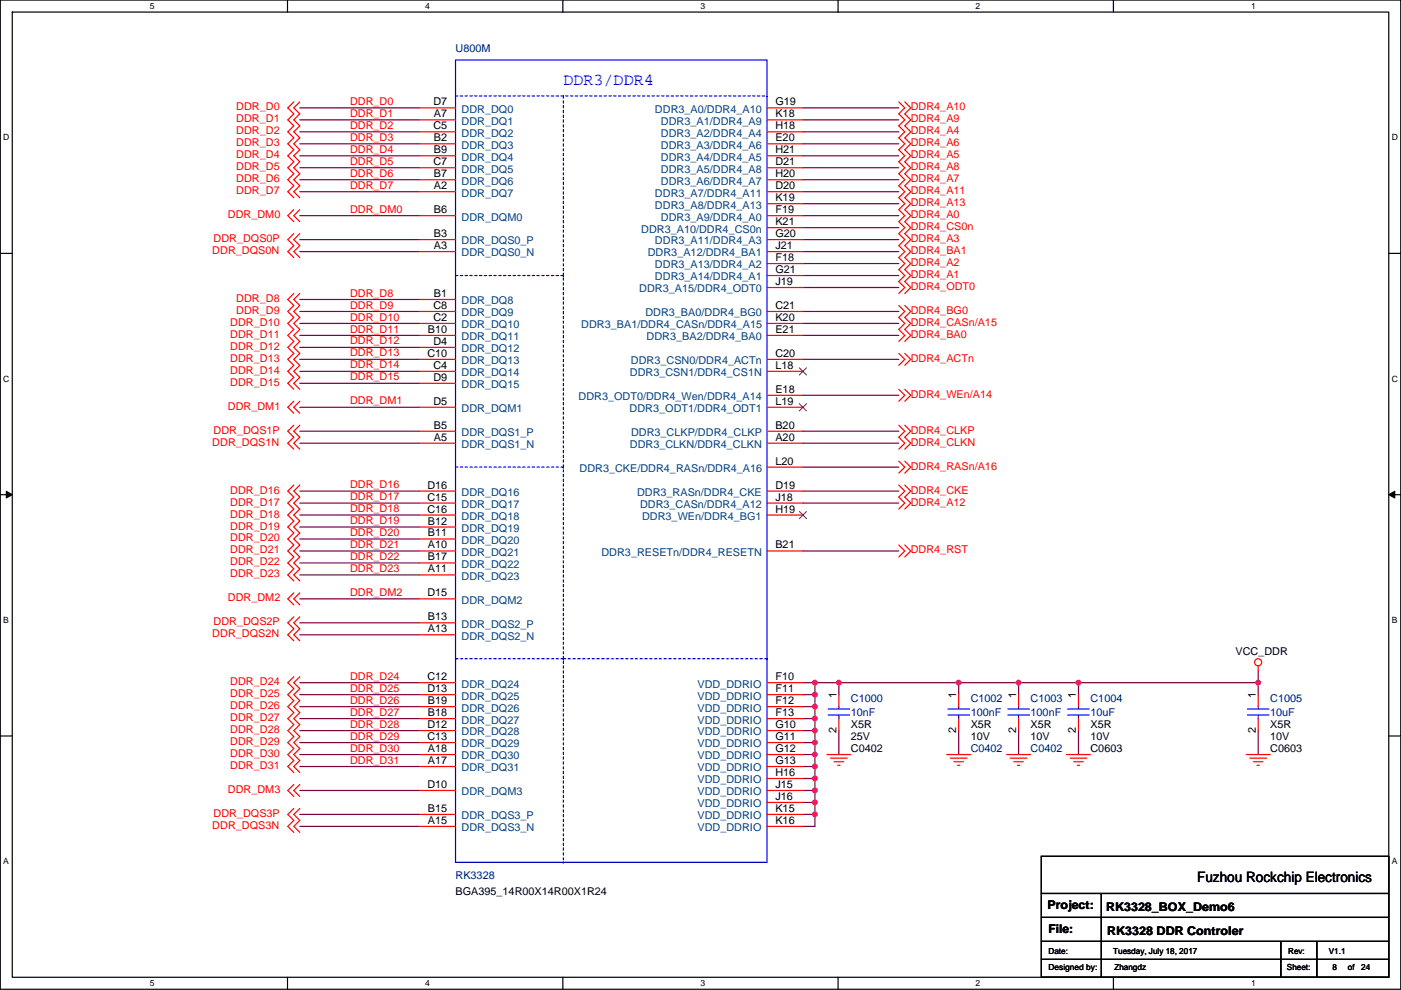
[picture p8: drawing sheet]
<svg xmlns="http://www.w3.org/2000/svg" width="297mm" height="210mm" viewBox="0 0 297 210" stroke-linecap="round" stroke-linejoin="round" font-family="sans-serif">
<path d="M.1 0h296.9v209.8h-296.9zM2.6 2.6h291.8v204.7h-291.8z" fill="none" stroke="#000" stroke-width=".25"/>
<g fill="#fff">
<path d="M31.8 .3h1v2h-1z"/>
<path d="M31.8 207.5h1v2.1h-1z"/>
</g>
<path d="M61 0v2.6M61 207.3v2.5" fill="none" stroke="#000" stroke-width=".25"/>
<g fill="#fff">
<path d="M90.1 .3h1v2h-1z"/>
<path d="M90.1 207.5h1v2.1h-1z"/>
</g>
<path d="M119.3 0v2.6M119.3 207.3v2.5" fill="none" stroke="#000" stroke-width=".25"/>
<g fill="#fff">
<path d="M148.5 .3h1v2h-1z"/>
<path d="M148.5 207.5h1v2.1h-1z"/>
</g>
<path d="M177.7 0v2.6M177.7 207.3v2.5" fill="none" stroke="#000" stroke-width=".25"/>
<g fill="#fff">
<path d="M206.9 .3h1v2h-1z"/>
<path d="M206.9 207.5h1v2.1h-1z"/>
</g>
<path d="M236.1 0v2.6M236.1 207.3v2.5" fill="none" stroke="#000" stroke-width=".25"/>
<g fill="#fff">
<path d="M265.2 .3h1v2h-1z"/>
<path d="M265.2 207.5h1v2.1h-1z"/>
<path d="M.7 28.2h1.3v2h-1.3z"/>
<path d="M295.1 28.2h1.3v2h-1.3z"/>
<path d="M.7 79.3h1.3v2.1h-1.3z"/>
<path d="M295.1 79.3h1.3v2.1h-1.3z"/>
</g>
<path d="M.1 53.7h2.5M294.4 53.7h2.6" fill="none" stroke="#000" stroke-width=".25"/>
<g fill="#fff">
<path d="M.7 130.5h1.2v2h-1.2z"/>
<path d="M295.1 130.5h1.2v2h-1.2z"/>
</g>
<path d="M.1 104.9h2.5M294.4 104.9h2.6" fill="none" stroke="#000" stroke-width=".25"/>
<path d="M1.3 104.2l1.3 .7-1.3 .7zM294.4 104.9l1.3-.7v1.4z" fill="#000" stroke="#000" stroke-width=".21"/>
<g fill="#fff">
<path d="M.7 181.7h1.2v2h-1.2z"/>
<path d="M295.1 181.7h1.2v2h-1.2z"/>
</g>
<path d="M.1 156.1h2.5M294.4 156.1h2.6M220.8 181.6h73.6v25.7h-73.6zM220.8 189.5h73.6M220.8 194.6h73.6M220.8 199.7h73.6M233.5 189.5v17.8M271.6 199.7v7.6M279.2 199.7v7.6M220.8 203.5h73.6" fill="none" stroke="#000" stroke-width=".25"/>
<g fill="none" stroke="#800040" stroke-width=".25">
<path d="M63.6 33h25.4M63.6 25.4h25.4M63.6 30.5h25.4M63.6 28h25.4M63.6 35.6h25.4M63.6 22.9h25.4M63.6 38.1h25.4M170.2 22.9h20.4M170.2 25.4h20.4M170.2 28h20.4M170.2 30.5h20.4M170.2 33h20.4"/>
<path d="M170.2 35.6h20.4M170.2 38.1h20.4M63.6 40.7h25.4M63.6 45.7h25.4M63.6 50.8h25.4M63.6 53.4h25.4M170.2 40.7h20.4M170.2 43.2h20.4M170.2 45.7h20.4M170.2 48.3h20.4M170.2 50.8h20.4M170.2 53.4h20.4"/>
<path d="M170.2 55.9h20.4M170.2 58.4h20.4M63.6 78.8h25.4M63.6 66.1h25.4M63.6 63.5h25.4M63.6 76.2h25.4M63.6 73.7h25.4M63.6 71.1h25.4M63.6 68.6h25.4M170.2 68.6h20.4M170.2 71.1h20.4M170.2 61h20.4"/>
<path d="M170.2 66.1h20.4M170.2 76.2h20.4M63.6 81.3h25.4M63.6 86.4h25.4M63.6 94h25.4M63.6 91.5h25.4M170.2 94h20.4M170.2 91.5h20.4M170.2 99.1h20.4M170.2 83.8h20.4M63.6 111.8h25.4M63.6 106.7h25.4"/>
<path d="M63.6 109.2h25.4M63.6 116.9h25.4M63.6 104.2h25.4M63.6 119.4h25.4M63.6 114.3h25.4M170.2 104.2h20.4M170.2 106.7h20.4M170.2 116.9h20.4M63.6 121.9h25.4M63.6 127h25.4M63.6 134.6h25.4M63.6 132.1h25.4"/>
<path d="M63.6 152.4h25.4M63.6 149.9h25.4M63.6 157.5h25.4M63.6 144.8h25.4M63.6 155h25.4M63.6 147.3h25.4M170.2 149.9h2.6M170.2 157.5h2.6M170.2 155h2.6M170.2 152.4h2.6M170.2 144.8h2.6M170.2 147.3h2.6"/>
<path d="M172.8 144.8h5.1M172.8 155v2.5M172.8 157.5v2.5M172.8 147.3v2.6M172.8 149.9v2.5M172.8 144.8v2.5M172.8 152.4v2.6M177.9 155v5M203.3 144.8h-25.4v2.5M203.3 144.8h12.7M203.3 155v5M203.3 144.8v2.5"/>
<path d="M216 144.8h12.7M216 144.8v2.5M216 155v5M228.7 144.8v2.5M228.7 155v5M228.7 144.8h38.1M266.8 155v5M266.8 142.3v5M63.6 160h25.4M63.6 162.6h25.4M63.6 167.7h25.4M63.6 172.7h25.4"/>
<path d="M63.6 175.3h25.4M170.2 172.7h2.6M170.2 170.2h2.6M170.2 167.7h2.6M170.2 162.6h2.6M170.2 160h2.6M170.2 165.1h2.6M172.8 160v2.6M172.8 167.7v2.5M172.8 162.6v2.5M172.8 170.2v2.5M172.8 165.1v2.6"/>
<path d="M172.8 172.7v2.6h-2.6"/>
</g>
<g fill="#f0f" stroke="#f0f" stroke-width=".25">
<circle cx="172.8" cy="162.6" r=".5"/>
<circle cx="172.8" cy="167.6" r=".5"/>
<circle cx="172.8" cy="160" r=".5"/>
<circle cx="172.8" cy="157.5" r=".5"/>
<circle cx="172.8" cy="170.2" r=".5"/>
<circle cx="172.8" cy="165.1" r=".5"/>
<circle cx="172.8" cy="149.9" r=".5"/>
<circle cx="172.8" cy="147.3" r=".5"/>
<circle cx="172.8" cy="152.4" r=".5"/>
<circle cx="177.8" cy="144.8" r=".5"/>
<circle cx="203.2" cy="144.8" r=".5"/>
<circle cx="172.8" cy="172.7" r=".5"/>
<circle cx="172.8" cy="154.9" r=".5"/>
<circle cx="172.8" cy="144.8" r=".5"/>
<circle cx="228.6" cy="144.8" r=".5"/>
<circle cx="215.9" cy="144.8" r=".5"/>
<circle cx="266.7" cy="144.8" r=".5"/>
</g>
<g fill="none" stroke="#f00" stroke-width=".25">
<path d="M62.3 21.6l-1.3 1.3 1.3 1.3-1.3 1.2 1.3 1.3-1.3 1.3 1.3 1.2-1.3 1.3 1.3 1.3-1.3 1.2 1.3 1.3-1.3 1.3 1.3 1.3-1.3 1.2 1.3 1.3-1.3 1.3 1.3 1.2M63.6 21.6l-1.3 1.3 1.3 1.3-1.3 1.2 1.3 1.3-1.3 1.3 1.3 1.2-1.3 1.3 1.3 1.3-1.3 1.2 1.3 1.3-1.3 1.3 1.3 1.3-1.3 1.2 1.3 1.3-1.3 1.3 1.3 1.2M89 22.9h7.6M89 25.4h7.6M89 28h7.6M89 30.5h7.6M89 33h7.6M89 35.6h7.6M89 38.1h7.6M162.6 22.9h7.6M162.6 25.4h7.6M162.6 28h7.6"/>
<path d="M162.6 30.5h7.6M162.6 33h7.6M162.6 35.6h7.6M162.6 38.1h7.6M190.6 21.6l1.2 1.3-1.2 1.3 1.2 1.2-1.2 1.3 1.2 1.3-1.2 1.2 1.2 1.3-1.2 1.3 1.2 1.2-1.2 1.3 1.2 1.3-1.2 1.3 1.2 1.2-1.2 1.3 1.2 1.3-1.2 1.2 1.2 1.3-1.2 1.3 1.2 1.2-1.2 1.3 1.2 1.3-1.2 1.3 1.2 1.2-1.2 1.3 1.2 1.3-1.2 1.2 1.2 1.3-1.2 1.3 1.2 1.2-1.2 1.3 1.2 1.3-1.2 1.3M191.8 21.6l1.3 1.3-1.3 1.3 1.3 1.2-1.3 1.3 1.3 1.3-1.3 1.2 1.3 1.3-1.3 1.3 1.3 1.2-1.3 1.3 1.3 1.3-1.3 1.3 1.3 1.2-1.3 1.3 1.3 1.3-1.3 1.2 1.3 1.3-1.3 1.3 1.3 1.2-1.3 1.3 1.3 1.3-1.3 1.3 1.3 1.2-1.3 1.3 1.3 1.3-1.3 1.2 1.3 1.3-1.3 1.3 1.3 1.2-1.3 1.3 1.3 1.3-1.3 1.3M62.3 44.5l-1.3 1.2 1.3 1.3M62.3 49.6l-1.3 1.2 1.3 1.3-1.3 1.3 1.3 1.2M63.6 44.5l-1.3 1.2 1.3 1.3M63.6 49.6l-1.3 1.2 1.3 1.3-1.3 1.3 1.3 1.2M89 40.7h7.6M89 45.7h7.6"/>
<path d="M89 50.8h7.6M89 53.4h7.6M162.6 40.7h7.6M162.6 43.2h7.6M162.6 45.7h7.6M162.6 48.3h7.6M162.6 50.8h7.6M162.6 53.4h7.6M162.6 55.9h7.6M162.6 58.4h7.6M62.3 62.3l-1.3 1.2 1.3 1.3-1.3 1.3 1.3 1.2-1.3 1.3 1.3 1.3-1.3 1.2 1.3 1.3-1.3 1.3 1.3 1.3-1.3 1.2 1.3 1.3-1.3 1.3 1.3 1.2-1.3 1.3 1.3 1.3M63.6 62.3l-1.3 1.2 1.3 1.3-1.3 1.3 1.3 1.2-1.3 1.3 1.3 1.3-1.3 1.2 1.3 1.3-1.3 1.3 1.3 1.3-1.3 1.2 1.3 1.3-1.3 1.3 1.3 1.2-1.3 1.3 1.3 1.3"/>
<path d="M89 63.5h7.6M89 66.1h7.6M89 68.6h7.6M89 71.1h7.6M89 73.7h7.6M89 76.2h7.6M89 78.8h7.6M162.6 61h7.6M162.6 66.1h7.6M162.6 68.6h7.6M162.6 71.1h7.6M162.6 76.2h7.6"/>
<path d="M162.6 78.8h7.6M190.6 64.8l1.2 1.3-1.2 1.2 1.2 1.3-1.2 1.3 1.2 1.2-1.2 1.3M190.6 75l1.2 1.2-1.2 1.3M191.8 64.8l1.3 1.3-1.3 1.2 1.3 1.3-1.3 1.3 1.3 1.2-1.3 1.3M191.8 75l1.3 1.2-1.3 1.3M62.3 85.1l-1.3 1.3 1.3 1.3M62.3 90.2l-1.3 1.3 1.3 1.2-1.3 1.3 1.3 1.3M63.6 85.1l-1.3 1.3 1.3 1.3M63.6 90.2l-1.3 1.3 1.3 1.2-1.3 1.3 1.3 1.3M89 81.3h7.6M89 86.4h7.6M89 91.5h7.6"/>
<path d="M89 94h7.6M162.6 83.8h7.6M162.6 86.4h7.6M162.6 91.5h7.6M162.6 94h7.6M162.6 99.1h7.6M190.6 82.6l1.2 1.2-1.2 1.3M190.6 90.2l1.2 1.3-1.2 1.2 1.2 1.3-1.2 1.3M190.6 97.8l1.2 1.3-1.2 1.3M191.8 82.6l1.3 1.2-1.3 1.3M191.8 90.2l1.3 1.3-1.3 1.2 1.3 1.3-1.3 1.3M191.8 97.8l1.3 1.3-1.3 1.3"/>
<path d="M62.3 102.9l-1.3 1.3 1.3 1.2-1.3 1.3 1.3 1.3-1.3 1.2 1.3 1.3-1.3 1.3 1.3 1.3-1.3 1.2 1.3 1.3-1.3 1.3 1.3 1.2-1.3 1.3 1.3 1.3-1.3 1.2 1.3 1.3M63.6 102.9l-1.3 1.3 1.3 1.2-1.3 1.3 1.3 1.3-1.3 1.2 1.3 1.3-1.3 1.3 1.3 1.3-1.3 1.2 1.3 1.3-1.3 1.3 1.3 1.2-1.3 1.3 1.3 1.3-1.3 1.2 1.3 1.3M89 104.2h7.6M89 106.7h7.6M89 109.2h7.6M89 111.8h7.6M89 114.3h7.6M89 116.9h7.6M89 119.4h7.6M162.6 104.2h7.6M162.6 106.7h7.6M162.6 109.2h7.6"/>
<path d="M162.6 116.9h7.6M190.6 102.9l1.2 1.3-1.2 1.2 1.2 1.3-1.2 1.3M190.6 115.6l1.2 1.3-1.2 1.2M191.8 102.9l1.3 1.3-1.3 1.2 1.3 1.3-1.3 1.3M191.8 115.6l1.3 1.3-1.3 1.2M62.3 125.8l-1.3 1.2 1.3 1.3M62.3 130.8l-1.3 1.3 1.3 1.3-1.3 1.2 1.3 1.3M63.6 125.8l-1.3 1.2 1.3 1.3M63.6 130.8l-1.3 1.3 1.3 1.3-1.3 1.2 1.3 1.3M89 121.9h7.6M89 127h7.6M89 132.1h7.6"/>
<path d="M89 134.6h7.6M62.3 143.5l-1.3 1.3 1.3 1.3-1.3 1.2 1.3 1.3-1.3 1.3 1.3 1.3-1.3 1.2 1.3 1.3-1.3 1.3 1.3 1.2-1.3 1.3 1.3 1.3-1.3 1.2 1.3 1.3-1.3 1.3 1.3 1.3M63.6 143.5l-1.3 1.3 1.3 1.3-1.3 1.2 1.3 1.3-1.3 1.3 1.3 1.3-1.3 1.2 1.3 1.3-1.3 1.3 1.3 1.2-1.3 1.3 1.3 1.3-1.3 1.2 1.3 1.3-1.3 1.3 1.3 1.3M89 144.8h7.6M89 147.3h7.6M89 149.9h7.6M89 152.4h7.6M89 155h7.6M89 157.5h7.6M162.6 144.8h7.6M162.6 147.3h7.6M162.6 149.9h7.6"/>
<path d="M162.6 152.4h7.6M162.6 155h7.6M162.6 157.5h7.6M177.9 147.3v2.6M177.9 152.4v2.6M203.3 147.3v2.6M203.3 152.4v2.6M216 147.3v2.6M216 152.4v2.6M228.7 147.3v2.6M228.7 152.4v2.6M266.8 141.2v1.1"/>
<path d="M266.8 147.3v2.6M266.8 152.4v2.6M62.3 166.4l-1.3 1.3 1.3 1.2M62.3 171.5l-1.3 1.2 1.3 1.3-1.3 1.3 1.3 1.3M63.6 166.4l-1.3 1.3 1.3 1.2M63.6 171.5l-1.3 1.2 1.3 1.3-1.3 1.3 1.3 1.3M89 160h7.6M89 162.6h7.6M89 167.7h7.6M89 172.7h7.6M89 175.3h7.6M162.6 160h7.6"/>
<path d="M162.6 162.6h7.6M162.6 165.1h7.6M162.6 167.7h7.6M162.6 170.2h7.6M162.6 172.7h7.6M162.6 175.3h7.6M175.3 160h5.1M176.1 160.8h3.5M176.8 161.6h2.1M177.6 162.3h.5M200.7 160h5.1M201.5 160.8h3.5"/>
<path d="M202.2 161.6h2.1M203 162.3h.5M213.4 160h5.1M214.2 160.8h3.5M214.9 161.6h2.1M215.7 162.3h.5M226.1 160h5.1M226.9 160.8h3.5M227.6 161.6h2.1M228.4 162.3h.5M264.2 160h5.1M265 160.8h3.5"/>
<path d="M265.7 161.6h2.1M266.5 162.3h.5"/>
<circle cx="266.7" cy="140.5" r=".76"/>
</g>
<g fill="none" stroke="#00f" stroke-width=".25">
<path d="M96.6 12.7h66v170.2h-66zM175.6 151.7h4.5M175.6 150.4h4.5M177.9 149.9v.5M177.9 151.7v.7M201 151.7h4.5M201 150.4h4.5M203.3 149.9v.5M203.3 151.7v.7M213.7 151.7h4.5M213.7 150.4h4.5M216 149.9v.5"/>
<path d="M216 151.7v.7M226.4 151.7h4.5M226.4 150.4h4.5M228.7 149.9v.5M228.7 151.7v.7M264.5 151.7h4.5M264.5 150.4h4.5M266.8 149.9v.5M266.8 151.7v.7"/>
</g>
<path d="M96.6 20.3h66M119.4 20.3v162.6M162.6 20.3h.1M96.6 58.4h22.8M119.4 58.4h.1M96.6 99.1h22.8M119.4 99.1h.1M96.6 139.7h22.8M119.4 139.7h.1M119.4 139.7h43.2M162.6 139.7h.1M119.4 182.9h.1" fill="none" stroke="#00f" stroke-width=".25" stroke-dasharray=".5 .5"/>
<path d="M169.5 78l1.5 1.5M171 78l-1.5 1.5M169.5 85.6l1.5 1.6M171 85.6l-1.5 1.6M169.5 108.5l1.5 1.5M171 108.5l-1.5 1.5" fill="none" stroke="#804000" stroke-width=".21"/>
<text font-size="3.6" fill="#00f" x="119.4" y="18.1">DDR3/DDR4</text>
<text font-size="3" x="253.8" y="187.2">Fuzhou Rockchip Electronics</text>
<g font-size="2.5">
<text x="222.1" y="192.9">Project:</text>
<text x="222.3" y="198">File:</text>
<text x="234.5" y="193.1">RK3328_BOX_Demo6</text>
<text x="234.8" y="198.2">RK3328 DDR Controler</text>
</g>
<g font-size="2.3" fill="#000080">
<text x="96.6" y="11">U800M</text>
<text x="180.4" y="148.9">C1000</text>
<text x="205.8" y="148.9">C1002</text>
<text x="218.5" y="148.9">C1003</text>
<text x="231.2" y="148.9">C1004</text>
<text x="269.3" y="148.9">C1005</text>
<text x="180.4" y="151.9">10nF</text>
<text x="205.8" y="151.9">100nF</text>
<text x="218.5" y="151.9">100nF</text>
<text x="231.2" y="151.9">10uF</text>
<text x="269.3" y="151.9">10uF</text>
<text x="205.8" y="159.6">C0402</text>
<text x="218.5" y="159.6">C0402</text>
<text x="96.6" y="186.5">RK3328</text>
</g>
<g font-size="2.3" fill="#f00">
<text x="50.1" y="23.4">DDR_D0</text>
<text x="74.2" y="22.3">DDR_D0</text>
<text x="193.1" y="23.4">DDR4_A10</text>
<text x="50.1" y="28.5">DDR_D2</text>
<text x="50.1" y="26">DDR_D1</text>
<text x="74.2" y="24.8">DDR_D1</text>
<text x="74.2" y="29.9">DDR_D3</text>
<text x="74.2" y="27.3">DDR_D2</text>
<text x="193.1" y="28.5">DDR4_A4</text>
<text x="193.1" y="26">DDR4_A9</text>
<text x="50.1" y="33.6">DDR_D4</text>
<text x="50.1" y="31">DDR_D3</text>
<text x="74.2" y="32.4">DDR_D4</text>
<text x="74.2" y="35">DDR_D5</text>
<text x="193.1" y="31">DDR4_A6</text>
<text x="193.1" y="33.6">DDR4_A5</text>
<text x="50.1" y="38.7">DDR_D6</text>
<text x="50.1" y="36.1">DDR_D5</text>
<text x="50.1" y="41.2">DDR_D7</text>
<text x="74.2" y="40">DDR_D7</text>
<text x="74.2" y="37.5">DDR_D6</text>
<text x="193.1" y="41.2">DDR4_A11</text>
<text x="193.1" y="38.7">DDR4_A7</text>
<text x="193.1" y="36.1">DDR4_A8</text>
<text x="48.3" y="46.3">DDR_DM0</text>
<text x="74.2" y="45.1">DDR_DM0</text>
<text x="193.1" y="46.3">DDR4_A0</text>
<text x="193.1" y="43.7">DDR4_A13</text>
<text x="45" y="53.9">DDR_DQS0N</text>
<text x="45.3" y="51.4">DDR_DQS0P</text>
<text x="193.1" y="51.4">DDR4_A3</text>
<text x="193.1" y="48.8">DDR4_CS0n</text>
<text x="193.1" y="53.9">DDR4_BA1</text>
<text x="193.1" y="59">DDR4_A1</text>
<text x="193.1" y="56.4">DDR4_A2</text>
<text x="50.1" y="64.1">DDR_D8</text>
<text x="74.2" y="65.4">DDR_D9</text>
<text x="74.2" y="62.9">DDR_D8</text>
<text x="193.1" y="61.5">DDR4_ODT0</text>
<text x="48.8" y="71.7">DDR_D11</text>
<text x="48.8" y="69.1">DDR_D10</text>
<text x="50.1" y="66.6">DDR_D9</text>
<text x="74.2" y="70.5">DDR_D11</text>
<text x="74.2" y="68">DDR_D10</text>
<text x="193.1" y="66.6">DDR4_BG0</text>
<text x="193.1" y="71.7">DDR4_BA0</text>
<text x="193.1" y="69.1">DDR4_CASn/A15</text>
<text x="48.8" y="74.2">DDR_D12</text>
<text x="48.8" y="76.8">DDR_D13</text>
<text x="74.2" y="75.6">DDR_D13</text>
<text x="74.2" y="73.1">DDR_D12</text>
<text x="193.1" y="76.8">DDR4_ACTn</text>
<text x="48.8" y="81.8">DDR_D15</text>
<text x="48.8" y="79.3">DDR_D14</text>
<text x="74.2" y="78.1">DDR_D14</text>
<text x="74.2" y="80.7">DDR_D15</text>
<text x="48.3" y="86.9">DDR_DM1</text>
<text x="74.2" y="85.8">DDR_DM1</text>
<text x="193.1" y="84.4">DDR4_WEn/A14</text>
<text x="45" y="94.5">DDR_DQS1N</text>
<text x="45.3" y="92">DDR_DQS1P</text>
<text x="193.1" y="94.5">DDR4_CLKN</text>
<text x="193.1" y="92">DDR4_CLKP</text>
<text x="193.1" y="99.6">DDR4_RASn/A16</text>
<text x="48.8" y="104.7">DDR_D16</text>
<text x="48.8" y="107.2">DDR_D17</text>
<text x="74.2" y="106.1">DDR_D17</text>
<text x="74.2" y="103.5">DDR_D16</text>
<text x="193.1" y="107.2">DDR4_A12</text>
<text x="193.1" y="104.7">DDR4_CKE</text>
<text x="48.8" y="112.3">DDR_D19</text>
<text x="48.8" y="109.8">DDR_D18</text>
<text x="74.2" y="111.2">DDR_D19</text>
<text x="74.2" y="108.6">DDR_D18</text>
<text x="74.2" y="113.7">DDR_D20</text>
<text x="48.8" y="114.9">DDR_D20</text>
<text x="48.8" y="119.9">DDR_D22</text>
<text x="48.8" y="117.4">DDR_D21</text>
<text x="74.2" y="116.2">DDR_D21</text>
<text x="74.2" y="118.8">DDR_D22</text>
<text x="193.1" y="117.4">DDR4_RST</text>
<text x="48.8" y="122.5">DDR_D23</text>
<text x="74.2" y="121.3">DDR_D23</text>
<text x="48.3" y="127.6">DDR_DM2</text>
<text x="74.2" y="126.4">DDR_DM2</text>
<text x="45" y="135.2">DDR_DQS2N</text>
<text x="45.3" y="132.6">DDR_DQS2P</text>
<text x="48.8" y="145.3">DDR_D24</text>
<text x="48.8" y="147.9">DDR_D25</text>
<text x="74.2" y="149.3">DDR_D26</text>
<text x="74.2" y="144.2">DDR_D24</text>
<text x="74.2" y="146.7">DDR_D25</text>
<text x="48.8" y="155.5">DDR_D28</text>
<text x="48.8" y="153">DDR_D27</text>
<text x="48.8" y="150.4">DDR_D26</text>
<text x="74.2" y="151.8">DDR_D27</text>
<text x="74.2" y="154.3">DDR_D28</text>
<text x="48.8" y="160.6">DDR_D30</text>
<text x="48.8" y="158">DDR_D29</text>
<text x="74.2" y="159.4">DDR_D30</text>
<text x="74.2" y="162">DDR_D31</text>
<text x="74.2" y="156.9">DDR_D29</text>
<text x="48.8" y="163.1">DDR_D31</text>
<text x="45.3" y="173.3">DDR_DQS3P</text>
<text x="48.3" y="168.2">DDR_DM3</text>
<text x="45" y="175.8">DDR_DQS3N</text>
</g>
<g font-size="2.3">
<text x="91.9" y="22.4">D7</text>
<text x="164.4" y="22.4">G19</text>
<text x="91.9" y="27.4">C5</text>
<text x="92" y="24.9">A7</text>
<text x="92" y="30">B2</text>
<text x="164.4" y="24.9">K18</text>
<text x="164.4" y="27.4">H18</text>
<text x="164.4" y="30">E20</text>
<text x="91.9" y="35.1">C7</text>
<text x="92" y="32.5">B9</text>
<text x="164.4" y="32.5">H21</text>
<text x="164.4" y="35.1">D21</text>
<text x="92" y="37.6">B7</text>
<text x="92" y="40.1">A2</text>
<text x="164.4" y="37.6">H20</text>
<text x="164.4" y="40.1">D20</text>
<text x="92" y="45.2">B6</text>
<text x="164.4" y="47.8">K21</text>
<text x="164.4" y="45.2">F19</text>
<text x="164.4" y="42.7">K19</text>
<text x="92" y="50.3">B3</text>
<text x="92" y="52.8">A3</text>
<text x="164.4" y="52.8">J21</text>
<text x="164.4" y="50.3">G20</text>
<text x="164.4" y="55.4">F18</text>
<text x="164.4" y="57.9">G21</text>
<text x="91.9" y="65.5">C8</text>
<text x="92" y="63">B1</text>
<text x="164.4" y="65.5">C21</text>
<text x="164.4" y="60.5">J19</text>
<text x="90.7" y="70.6">B10</text>
<text x="91.9" y="68.1">C2</text>
<text x="164.4" y="70.6">E21</text>
<text x="164.4" y="68.1">K20</text>
<text x="90.6" y="75.7">C10</text>
<text x="91.9" y="73.2">D4</text>
<text x="164.4" y="75.7">C20</text>
<text x="91.9" y="78.2">C4</text>
<text x="91.9" y="80.8">D9</text>
<text x="164.4" y="78.2">L18</text>
<text x="164.4" y="83.3">E18</text>
<text x="91.9" y="85.9">D5</text>
<text x="164.4" y="85.9">L19</text>
<text x="92" y="90.9">B5</text>
<text x="92" y="93.5">A5</text>
<text x="164.4" y="90.9">B20</text>
<text x="164.4" y="93.5">A20</text>
<text x="164.4" y="98.6">L20</text>
<text x="90.6" y="103.6">D16</text>
<text x="90.6" y="106.2">C15</text>
<text x="164.4" y="106.2">J18</text>
<text x="164.4" y="103.6">D19</text>
<text x="90.6" y="108.7">C16</text>
<text x="90.7" y="111.3">B12</text>
<text x="90.7" y="113.8">B11</text>
<text x="164.4" y="108.7">H19</text>
<text x="90.7" y="116.3">A10</text>
<text x="90.7" y="118.9">B17</text>
<text x="164.4" y="116.3">B21</text>
<text x="90.7" y="121.4">A11</text>
<text x="90.6" y="126.5">D15</text>
<text x="90.7" y="131.6">B13</text>
<text x="90.7" y="134.1">A13</text>
<text x="261.9" y="139">VCC_DDR</text>
<text x="90.6" y="144.3">C12</text>
<text x="90.6" y="146.8">D13</text>
<text x="90.7" y="149.4">B19</text>
<text x="164.4" y="144.3">F10</text>
<text x="164.4" y="146.8">F11</text>
<text x="164.4" y="149.4">F12</text>
<text x="177.3" y="148.1" transform="rotate(-90 177.3 148.1)">1</text>
<text x="202.7" y="148.1" transform="rotate(-90 202.7 148.1)">1</text>
<text x="215.4" y="148.1" transform="rotate(-90 215.4 148.1)">1</text>
<text x="228.1" y="148.1" transform="rotate(-90 228.1 148.1)">1</text>
<text x="266.2" y="148.1" transform="rotate(-90 266.2 148.1)">1</text>
<text x="90.6" y="154.4">D12</text>
<text x="90.7" y="151.9">B18</text>
<text x="164.4" y="151.9">F13</text>
<text x="164.4" y="154.4">G10</text>
<text x="177.3" y="155.5" transform="rotate(-90 177.3 155.5)">2</text>
<text x="180.4" y="154.5">X5R</text>
<text x="202.7" y="155.5" transform="rotate(-90 202.7 155.5)">2</text>
<text x="205.8" y="154.5">X5R</text>
<text x="215.4" y="155.5" transform="rotate(-90 215.4 155.5)">2</text>
<text x="218.5" y="154.5">X5R</text>
<text x="228.1" y="155.5" transform="rotate(-90 228.1 155.5)">2</text>
<text x="231.2" y="154.5">X5R</text>
<text x="266.2" y="155.5" transform="rotate(-90 266.2 155.5)">2</text>
<text x="269.3" y="154.5">X5R</text>
<text x="90.6" y="157">C13</text>
<text x="90.7" y="159.5">A18</text>
<text x="164.4" y="157">G11</text>
<text x="164.4" y="159.5">G12</text>
<text x="180.4" y="159.6">C0402</text>
<text x="180.4" y="157">25V</text>
<text x="205.8" y="157">10V</text>
<text x="218.5" y="157">10V</text>
<text x="231.2" y="159.6">C0603</text>
<text x="231.2" y="157">10V</text>
<text x="269.3" y="159.6">C0603</text>
<text x="269.3" y="157">10V</text>
<text x="90.6" y="167.1">D10</text>
<text x="90.7" y="162.1">A17</text>
<text x="164.4" y="162.1">G13</text>
<text x="164.4" y="164.6">H16</text>
<text x="164.4" y="167.1">J15</text>
<text x="90.7" y="172.2">B15</text>
<text x="164.4" y="169.7">J16</text>
<text x="164.4" y="172.2">K15</text>
<text x="90.7" y="174.8">A15</text>
<text x="164.4" y="174.8">K16</text>
<text x="96.6" y="189.8">BGA395_14R00X14R00X1R24</text>
</g>
<g font-size="2.3" fill="#004080">
<text x="97.9" y="23.9">DDR_DQ0</text>
<text x="138.9" y="23.9">DDR3_A0/DDR4_A10</text>
<text x="97.9" y="26.5">DDR_DQ1</text>
<text x="97.9" y="29">DDR_DQ2</text>
<text x="140.1" y="26.5">DDR3_A1/DDR4_A9</text>
<text x="140.1" y="29">DDR3_A2/DDR4_A4</text>
<text x="97.9" y="31.5">DDR_DQ3</text>
<text x="97.9" y="34.1">DDR_DQ4</text>
<text x="140.1" y="31.5">DDR3_A3/DDR4_A6</text>
<text x="140.1" y="34.1">DDR3_A4/DDR4_A5</text>
<text x="97.9" y="36.6">DDR_DQ5</text>
<text x="97.9" y="39.2">DDR_DQ6</text>
<text x="97.9" y="41.7">DDR_DQ7</text>
<text x="138.9" y="41.7">DDR3_A7/DDR4_A11</text>
<text x="140.1" y="36.6">DDR3_A5/DDR4_A8</text>
<text x="140.1" y="39.2">DDR3_A6/DDR4_A7</text>
<text x="97.9" y="46.8">DDR_DQM0</text>
<text x="138.9" y="44.2">DDR3_A8/DDR4_A13</text>
<text x="140.1" y="46.8">DDR3_A9/DDR4_A0</text>
<text x="97.9" y="51.9">DDR_DQS0_P</text>
<text x="136" y="49.3">DDR3_A10/DDR4_CS0n</text>
<text x="138.9" y="51.9">DDR3_A11/DDR4_A3</text>
<text x="97.9" y="54.4">DDR_DQS0_N</text>
<text x="137.3" y="54.4">DDR3_A12/DDR4_BA1</text>
<text x="138.9" y="56.9">DDR3_A13/DDR4_A2</text>
<text x="138.9" y="59.5">DDR3_A14/DDR4_A1</text>
<text x="97.9" y="64.6">DDR_DQ8</text>
<text x="135.5" y="62">DDR3_A15/DDR4_ODT0</text>
<text x="97.9" y="67.1">DDR_DQ9</text>
<text x="97.9" y="69.6">DDR_DQ10</text>
<text x="123.3" y="69.6">DDR3_BA1/DDR4_CASn/DDR4_A15</text>
<text x="136.8" y="67.1">DDR3_BA0/DDR4_BG0</text>
<text x="97.9" y="72.2">DDR_DQ11</text>
<text x="97.9" y="74.7">DDR_DQ12</text>
<text x="97.9" y="77.3">DDR_DQ13</text>
<text x="133.8" y="77.3">DDR3_CSN0/DDR4_ACTn</text>
<text x="137.1" y="72.2">DDR3_BA2/DDR4_BA0</text>
<text x="97.9" y="79.8">DDR_DQ14</text>
<text x="97.9" y="82.3">DDR_DQ15</text>
<text x="133.5" y="79.8">DDR3_CSN1/DDR4_CS1N</text>
<text x="97.9" y="87.4">DDR_DQM1</text>
<text x="122.7" y="84.9">DDR3_ODT0/DDR4_Wen/DDR4_A14</text>
<text x="133.5" y="87.4">DDR3_ODT1/DDR4_ODT1</text>
<text x="97.9" y="92.5">DDR_DQS1_P</text>
<text x="97.9" y="95">DDR_DQS1_N</text>
<text x="133.5" y="95">DDR3_CLKN/DDR4_CLKN</text>
<text x="133.8" y="92.5">DDR3_CLKP/DDR4_CLKP</text>
<text x="122.9" y="100.1">DDR3_CKE/DDR4_RASn/DDR4_A16</text>
<text x="97.9" y="105.2">DDR_DQ16</text>
<text x="97.9" y="107.7">DDR_DQ17</text>
<text x="135.1" y="105.2">DDR3_RASn/DDR4_CKE</text>
<text x="135.7" y="107.7">DDR3_CASn/DDR4_A12</text>
<text x="97.9" y="110.3">DDR_DQ18</text>
<text x="97.9" y="112.8">DDR_DQ19</text>
<text x="136.1" y="110.3">DDR3_WEn/DDR4_BG1</text>
<text x="97.9" y="115.4">DDR_DQ20</text>
<text x="97.9" y="117.9">DDR_DQ21</text>
<text x="127.5" y="117.9">DDR3_RESETn/DDR4_RESETN</text>
<text x="97.9" y="120.4">DDR_DQ22</text>
<text x="97.9" y="123">DDR_DQ23</text>
<text x="97.9" y="128.1">DDR_DQM2</text>
<text x="97.9" y="133.1">DDR_DQS2_P</text>
<text x="97.9" y="135.7">DDR_DQS2_N</text>
<text x="97.9" y="145.8">DDR_DQ24</text>
<text x="97.9" y="148.4">DDR_DQ25</text>
<text x="147.9" y="145.8">VDD_DDRIO</text>
<text x="147.9" y="148.4">VDD_DDRIO</text>
<text x="97.9" y="150.9">DDR_DQ26</text>
<text x="97.9" y="153.5">DDR_DQ27</text>
<text x="97.9" y="156">DDR_DQ28</text>
<text x="147.9" y="150.9">VDD_DDRIO</text>
<text x="147.9" y="153.5">VDD_DDRIO</text>
<text x="147.9" y="156">VDD_DDRIO</text>
<text x="97.9" y="158.5">DDR_DQ29</text>
<text x="97.9" y="161.1">DDR_DQ30</text>
<text x="147.9" y="158.5">VDD_DDRIO</text>
<text x="147.9" y="161.1">VDD_DDRIO</text>
<text x="97.9" y="163.6">DDR_DQ31</text>
<text x="147.9" y="163.6">VDD_DDRIO</text>
<text x="147.9" y="166.2">VDD_DDRIO</text>
<text x="97.9" y="168.7">DDR_DQM3</text>
<text x="97.9" y="173.8">DDR_DQS3_P</text>
<text x="147.9" y="168.7">VDD_DDRIO</text>
<text x="147.9" y="171.2">VDD_DDRIO</text>
<text x="147.9" y="173.8">VDD_DDRIO</text>
<text x="97.9" y="176.3">DDR_DQS3_N</text>
<text x="147.9" y="176.3">VDD_DDRIO</text>
</g>
<g font-size="1.8">
<text x="31.8" y="1.9">5</text>
<text x="90.1" y="1.9">4</text>
<text x="148.5" y="1.9">3</text>
<text x="206.9" y="1.9">2</text>
<text x="265.2" y="1.9">1</text>
<text x=".7" y="29.8">D</text>
<text x="295.1" y="29.8">D</text>
<text x=".7" y="81">C</text>
<text x="295.1" y="81">C</text>
<text x=".7" y="132.1">B</text>
<text x="295.1" y="132.1">B</text>
<text x=".7" y="183.3">A</text>
<text x="295.1" y="183.3">A</text>
<text x="222.3" y="202.3">Date:</text>
<text x="236" y="202.3">Tuesday, July 18, 2017</text>
<text x="273.1" y="202.3">Rev:</text>
<text x="281.7" y="202.3">V1.1</text>
<text x="31.8" y="209.2">5</text>
<text x="90.1" y="209.2">4</text>
<text x="148.5" y="209.2">3</text>
<text x="206.9" y="209.2">2</text>
<text x="222.3" y="205.8">Designed by:</text>
<text x="236.3" y="205.8">Zhangdz</text>
<text x="265.2" y="209.2">1</text>
<text x="272.9" y="205.8">Sheet:</text>
<text x="282.5" y="205.8">8</text>
<text x="285.8" y="205.8">of</text>
<text x="288.6" y="205.8">24</text>
</g>
</svg>
